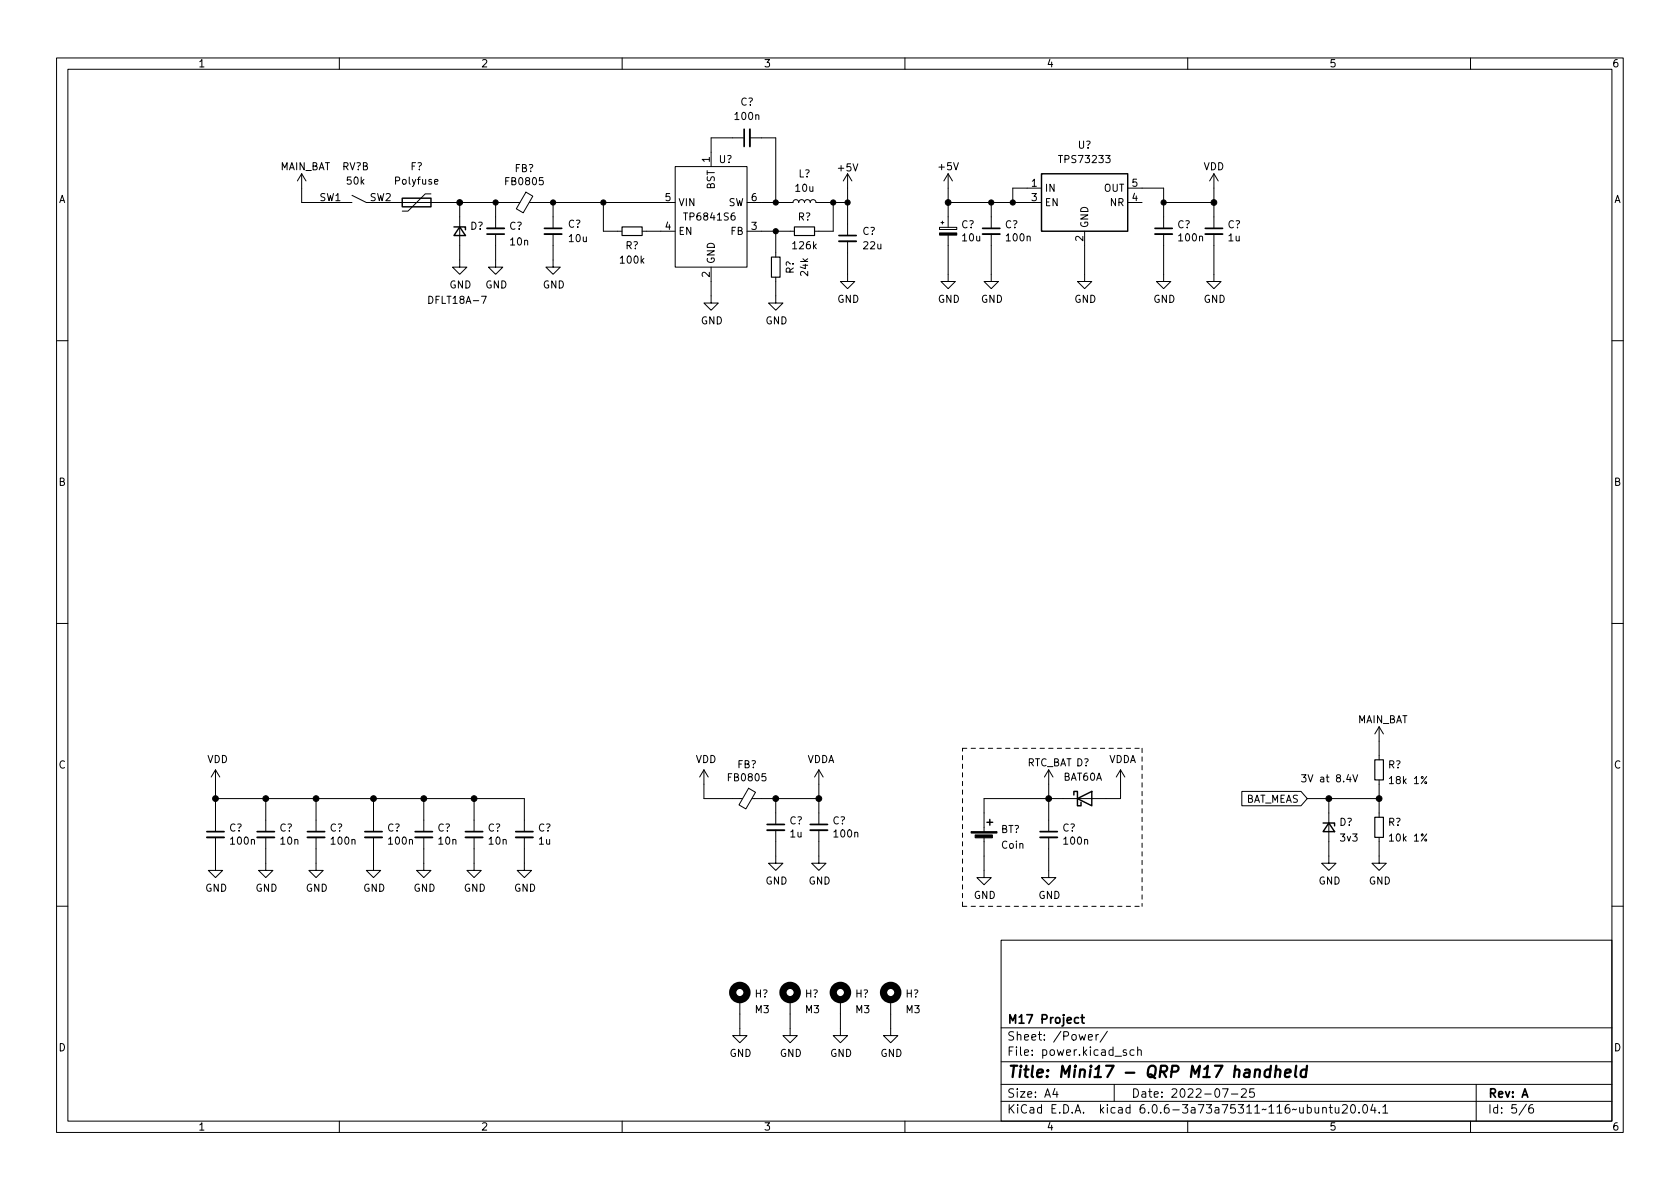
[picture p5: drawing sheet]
<svg xmlns="http://www.w3.org/2000/svg" width="297mm" height="210mm" viewBox="0 0 297 210" stroke-linecap="round" stroke-linejoin="round" font-family="sans-serif">
<g fill="none" stroke="#000" stroke-width=".18">
<path d="M10 10.2h277v190.1h-277zM12 12.2h273v186.1h-273zM60 10.2v2M110 10.2v2M160 10.2v2M210 10.2v2M260 10.2v2M53.3 30.7v5.1h3.8M53.3 30.7l-.7 1.3M53.3 30.7l.8 1.3M59.7 35.8h2.5M62.2 34.5l2.6 1.3h1.2"/>
<path d="M68.6 35.8h23.3M76.2 34.3h-1l-3.1 3h-1M76.8 32.1l.6-.1v-.2l-.4-.1-.2 .2 .1 .6h.5M81.3 35.8v11.4h1.2l-1.2 1.3-1.3-1.3h1.3M87.6 35.8v4.6M93 34l1.2 .7-1.7 2.9-1.2-.7zM93.6 35.8h25.8M97.8 35.8v4.5M106.7 35.8v5.1h3.3M119.4 29.5h12.7v17.7h-12.7zM131.4 24.4h-5.7v5.1M132.1 35.8h8.1l.2-.4 .3-.1 .4 .1 .1 .4 .1-.3 .3-.2 .5 .1 .1 .4 .3-.4 .4-.1 .2 .2 .2 .3 .1-.4 .4-.1 .3 .1 .2 .4h5.6"/>
<path d="M132.6 24.4h4.6v11.4M147.3 35.8v5.1h-3.3M149.9 30.7v10.8M149.9 30.7l-.8 1.3M149.9 30.7l.7 1.3M166.4 39.4h.5M166.6 39.1v.5M167.6 30.7l-.7 1.3M167.6 30.7v9.5M167.6 30.7l.8 1.3M167.6 35.8h16.5M175.3 35.8v4.5"/>
<path d="M184.1 33.3h-5v2.5M199.4 33.3h6.3v7M199.4 35.8h2.5M205.7 35.8h8.9M214.6 30.7v9.6M214.6 30.7l-.7 1.3M214.6 30.7l.8 1.3M75.8 52.4a.64 .64 0 0 1 .8 .6 .64 .64 0 0 1-.8 .7zM87.6 41.5v5.7h1.3l-1.3 1.3-1.2-1.3h1.2M97.8 41.4v5.8h1.3l-1.3 1.3-1.3-1.3h1.3M113.5 40.9h5.9M125.7 47.2v6.4h1.3l-1.3 1.3-1.2-1.3h1.2"/>
<path d="M132.1 40.9h8.4M137.2 49v4.6h1.2l-1.2 1.3-1.3-1.3h1.3M137.2 40.9v4.6M149.9 42.7v7.1h1.2l-1.2 1.2-1.3-1.2h1.3M166.1 40.2h3.1v.4h-3.1zM167.6 41.6v8.2h1.3l-1.3 1.2-1.2-1.2h1.2M175.3 41.4v8.4h1.2l-1.2 1.2-1.3-1.2h1.3M191.8 40.9v8.9h1.2l-1.2 1.2-1.3-1.2h1.3M205.7 41.4v8.4h1.3l-1.3 1.2-1.2-1.2h1.2M214.6 41.4v8.4h1.3l-1.3 1.2-1.2-1.2h1.2M10 60.2h2M285 60.2h2"/>
<path d="M10 110.2h2M285 110.2h2M38.1 136.1v10.8M38.1 136.1l-.8 1.3M38.1 136.1l.8 1.3M124.5 136.1l-.8 1.3M124.5 136.1v5.1h6.8M124.5 136.1l.7 1.3M132.4 139.4l1.2 .7-1.7 2.9-1.2-.7zM144.8 136.1v9.6M144.8 136.1l-.8 1.3M144.8 136.1l.7 1.3"/>
<path d="M185.4 136.1l-.7 1.3M185.4 136.1v10.8M185.4 136.1l.8 1.3M198.1 136.1v5.1h-24.1v5.9M198.1 136.1l-.7 1.3M198.1 136.1l.8 1.3M219.6 139.9h10.4l1.1 1.3-1.1 1.3h-10.4zM238.4 136.9l-.3 .9h.8M238.7 137.4v.9M239.2 137l.4 1.3 .4-1.3M243.8 128.5l-.7 1.3M243.8 128.5v5.9"/>
<path d="M243.8 137.9v6.6M243.8 128.5l.8 1.3M38.1 148.1v5.8h1.3l-1.3 1.3-1.3-1.3h1.3M38.1 141.2h54.6v5.7M47 148.1v5.8h1.3l-1.3 1.3-1.3-1.3h1.3M47 141.2v5.7M55.9 148.1v5.8h1.2l-1.2 1.3-1.3-1.3h1.3M55.9 141.2v5.7M66 148.1v5.8h1.3l-1.3 1.3-1.2-1.3h1.2M66 141.2v5.7M74.9 148.1v5.8h1.3l-1.3 1.3-1.2-1.3h1.2M74.9 141.2v5.7"/>
<path d="M83.8 148.1v5.8h1.3l-1.3 1.3-1.3-1.3h1.3M83.8 141.2v5.7M92.7 148.1v5.8h1.3l-1.3 1.3-1.3-1.3h1.3M133 141.2h11.8M137.2 146.8v5.8h1.2l-1.2 1.3-1.3-1.3h1.3M137.2 141.2v4.5M144.8 146.8v5.8h1.2l-1.2 1.3-1.3-1.3h1.3M174 148.1v7.1h1.3l-1.3 1.3-1.3-1.3h1.3M185.4 148.1v7.1h1.3l-1.3 1.3-1.3-1.3h1.3M231.1 141.2h12.7M234.9 141.2v11.4h1.3l-1.3 1.3-1.2-1.3h1.2M243.8 148.1v4.5h1.3l-1.3 1.3-1.2-1.3h1.2"/>
<path d="M10 160.2h2M130.8 176.8v6.3h1.3l-1.3 1.3-1.3-1.3h1.3M139.7 176.8v6.3h1.3l-1.3 1.3-1.3-1.3h1.3M148.6 176.8v6.3h1.3l-1.3 1.3-1.3-1.3h1.3M157.5 176.8v6.3h1.2l-1.2 1.3-1.3-1.3h1.3M177 166.3h108v32h-108zM285 160.2h2M60 198.3v2M110 198.3v2M160 198.3v2M177 194.8h108M177 191.8h108"/>
<path d="M177 187.8h108M177 181.8h108M186.5 192.5l-.4 1h1M186.9 193v1M192.4 183.4l.7-.1v-.3l-.5-.1-.2 .2 .1 .8h.6M193.8 182.9v1M194.2 182.9l-.3 .1-.1 .2M195.8 182.4l-1.3 1.9M197 191.8v3M199.1 185.7l-.3-.1-.2 .2v.3l.5 .1v.4h-.5M200.5 185.7l-.4-.1-.3 .3v.4l.1 .3h.6M201.1 185.8l.3-.2 .3 .1 .1 .9"/>
<path d="M201.1 185.1v1.5M210 198.3v2M216.1 192.5h1l-.6 1.5M217.7 193.5h1.2M219.5 192.7l.6-.2 .2 .2 .1 .3-1 1h1M221.7 192.5h-.7l-.1 .7 .2-.1 .5 .1 .2 .2-.1 .5-.2 .1-.6-.1M233.9 196l.2-.2 .3 .1 .1 .9M233.9 195.8v1M235 195.8h.6M235.2 195.3v1.3l.4 .2M236.1 195.8v1h.4l.2-.1M236.7 195.8v1"/>
<path d="M237.4 195.5l.5-.2 .2 .2 .1 .3-.9 1h.9M239 195.4l.1-.1a.81 .81 0 0 1 .6 .7 .81 .81 0 0 1-.3 .8h-.1a.81 .81 0 0 1-.6-.6 .81 .81 0 0 1 .3-.8zM240.3 196.7v.1M241.1 195.5l.2-.2a.81 .81 0 0 1 .6 .7 .81 .81 0 0 1-.3 .8h-.2a.81 .81 0 0 1-.3-1.3zM242.7 195.3l-.3 1h.9M243.1 195.8v1M243.9 196.7v.1M244.5 195.8l.4-.5v1.5M244.5 196.8h.9M260 198.3v2M261 191.8v6.5M269.9 195.3l-1.3 1.9"/>
<path d="M271 195.3a.6 .6 0 0 0-.7 .7v.5l.1 .3h.5l.2-.1 .1-.5-.2-.2-.4-.1-.3 .3"/>
</g>
<path d="M224.6 189.2a.66 .66 0 0 0-1 .3v.6l.1 .3 .2 .1 .6-.1M224.7 188.5l-.2 2M225.6 189.3a.49 .49 0 0 1 .8 .1l-.1 1.1M225.7 188.5l-.3 2M227.2 189.8l1-.2-.1-.4-.1-.1-.6 .1-.2 1 .2 .3 .6-.1M229.2 188.5l-.2 1.7 .2 .3M231 189.2a.66 .66 0 0 0-1 .3l-.1 .6 .2 .3 .2 .1 .6-.1M231.1 188.5l-.3 2" fill="none" stroke="#000" stroke-width=".4"/>
<g fill="none" stroke="#000" stroke-width=".3">
<path d="M131.6 22.9v3M86.1 41.4h3.1M96.3 40.4h3M148.3 41.7h3.1M173.7 40.4h3.1M204.2 40.4h3.1M213.1 40.4h3.1M36.6 147.1h3M45.5 147.1h3M54.4 147.1h3M64.5 147.1h3.1M73.4 147.1h3.1"/>
<path d="M82.3 147.1h3M91.2 147.1h3M135.6 145.8h3.1M143.3 145.8h3M183.9 147.1h3M191.1 179.9h.6M191.3 179.4v1.3l.4 .2M190.7 180l-.4-.1-.3 .3v.4l.1 .3h.6"/>
</g>
<path d="M110 40.1h3.5v1.6h-3.5zM136.4 45.5h1.5v3.5h-1.5zM140.5 40.1h3.5v1.6h-3.5zM243.1 134.4h1.5v3.5h-1.5zM243.1 144.5h1.5v3.6h-1.5z" fill="none" stroke="#000" stroke-width=".2"/>
<g fill="none" stroke="#000" stroke-width=".33">
<path d="M132.6 22.9v3M86.1 40.4h3.1M96.3 41.4h3M148.3 42.7h3.1M173.7 41.4h3.1M204.2 41.4h3.1M213.1 41.4h3.1M36.6 148.1h3M45.5 148.1h3M54.4 148.1h3M64.5 148.1h3.1M73.4 148.1h3.1"/>
<path d="M82.3 148.1h3M91.2 148.1h3M135.6 146.8h3.1M143.3 146.8h3M183.9 148.1h3"/>
</g>
<g fill="#000" stroke="#000" stroke-width=".18">
<path d="M166.1 41.2h3.1v.4h-3.1zM171.7 147.1h4.6v.2h-4.6zM172.4 147.6h3.1v.6h-3.1z"/>
<circle cx="81.3" cy="35.8" r=".51"/>
<circle cx="87.6" cy="35.8" r=".46"/>
<circle cx="97.8" cy="35.8" r=".46"/>
<circle cx="106.7" cy="35.8" r=".46"/>
<circle cx="137.2" cy="35.8" r=".46"/>
<circle cx="147.3" cy="35.8" r=".46"/>
<circle cx="149.9" cy="35.8" r=".46"/>
<circle cx="167.6" cy="35.8" r=".51"/>
<circle cx="175.3" cy="35.8" r=".46"/>
<circle cx="179.1" cy="35.8" r=".46"/>
<circle cx="205.7" cy="35.8" r=".46"/>
<circle cx="214.6" cy="35.8" r=".51"/>
<circle cx="137.2" cy="40.9" r=".46"/>
<circle cx="38.1" cy="141.2" r=".51"/>
<circle cx="47" cy="141.2" r=".51"/>
<circle cx="55.9" cy="141.2" r=".51"/>
<circle cx="66" cy="141.2" r=".51"/>
<circle cx="74.9" cy="141.2" r=".51"/>
<circle cx="83.8" cy="141.2" r=".51"/>
<circle cx="137.2" cy="141.2" r=".51"/>
<circle cx="144.8" cy="141.2" r=".51"/>
<circle cx="185.4" cy="141.2" r=".51"/>
<circle cx="235" cy="141.2" r=".51"/>
<circle cx="243.8" cy="141.2" r=".51"/>
</g>
<g fill="none" stroke="#000" stroke-width="1.3">
<circle cx="130.8" cy="175.5" r="1.27"/>
<circle cx="139.7" cy="175.5" r="1.27"/>
<circle cx="148.6" cy="175.5" r="1.27"/>
<circle cx="157.5" cy="175.5" r="1.27"/>
</g>
<path d="M71.1 35h5.1v1.6h-5.1zM184.1 30.7h15.3v10.2h-15.3zM80.3 40.1h2v.5M81.3 40.1l1 1.6h-2zM174.5 145.4h1M175 144.9v1M189.9 140.6v-.7h.6v2.6h.6v-.6M190.5 141.2l2.5-1.3v2.6zM233.9 145.5h2.1v.5M234.9 145.5l1.1 1.6h-2.1z" fill="none" stroke="#000" stroke-width=".25"/>
<path d="M170.2 132.3h31.7M201.9 132.3v28M170.2 160.3h31.7M170.2 160.3v-28" fill="none" stroke="#000" stroke-width=".18" stroke-dasharray=".8 .8"/>
<text font-size="2.8" x="178" y="190.6">Title: Mini17 - QRP M17 handheld</text>
<g font-size="2.1">
<text x="178" y="184">Sheet: /Power/</text>
<text x="178" y="181">M17 Project</text>
<text x="178" y="186.7">File: power.kicad_sch</text>
<text x="178" y="196.9">KiCad E.D.A. kicad 6.0.6-3a73a75311~116~ubuntu20.04.1</text>
<text x="178" y="194.1">Size: A4</text>
<text x="200" y="194.1">Date: 2022-07-25</text>
<text x="263" y="194.1">Rev: A</text>
<text x="263" y="196.9">Id: 5/6</text>
</g>
<g font-size="1.8">
<text x="35" y="11.9">1</text>
<text x="85" y="11.9">2</text>
<text x="135" y="11.9">3</text>
<text x="185" y="11.9">4</text>
<text x="235" y="11.9">5</text>
<text x="285" y="11.9">6</text>
<text x="130.1" y="21.2">100n</text>
<text x="130.9" y="18.7">C?</text>
<text x="125.5" y="28.7" transform="rotate(-90 125.5 28.7)">1</text>
<text x="127.1" y="28.8">U?</text>
<text x="187.6" y="28.8">TPS73233</text>
<text x="190.6" y="26.3">U?</text>
<text x="10.3" y="35.9">A</text>
<text x="49.4" y="30.1">MAIN_BAT</text>
<text x="56.5" y="35.6">SW1</text>
<text x="60.5" y="30.1">RV?B</text>
<text x="61.4" y="32.6">50k</text>
<text x="65.4" y="35.6">SW2</text>
<text x="70" y="32.6">Polyfuse</text>
<text x="72.6" y="30.1">F?</text>
<text x="89.6" y="32.7">FB0805</text>
<text x="91" y="30.4">FB?</text>
<text x="117.6" y="35.6">5</text>
<text x="126.4" y="33.5" transform="rotate(-90 126.4 33.5)">BST</text>
<text x="132.9" y="35.6">6</text>
<text x="140.7" y="33.9">10u</text>
<text x="141.2" y="31.4">L?</text>
<text x="148.3" y="30.3">+5V</text>
<text x="166" y="30.1">+5V</text>
<text x="182.4" y="33">1</text>
<text x="182.4" y="35.6">3</text>
<text x="184.7" y="33.9">IN</text>
<text x="195.1" y="33.9">OUT</text>
<text x="200.2" y="35.6">4</text>
<text x="200.2" y="33">5</text>
<text x="212.8" y="30.1">VDD</text>
<text x="285.3" y="35.9">A</text>
<text x="83.1" y="40.6">D?</text>
<text x="90" y="40.6">C?</text>
<text x="100.4" y="40.3">C?</text>
<text x="117.6" y="40.6">4</text>
<text x="119.9" y="41.5">EN</text>
<text x="119.9" y="36.4">VIN</text>
<text x="121.3" y="39">TP6841S6</text>
<text x="128.7" y="36.4">SW</text>
<text x="129.2" y="41.5">FB</text>
<text x="132.9" y="40.6">3</text>
<text x="141.1" y="39">R?</text>
<text x="152.5" y="41.5">C?</text>
<text x="170" y="40.4">C?</text>
<text x="177.7" y="40.4">C?</text>
<text x="184.7" y="36.4">EN</text>
<text x="192.4" y="40.4" transform="rotate(-90 192.4 40.4)">GND</text>
<text x="196.3" y="36.4">NR</text>
<text x="208.2" y="40.4">C?</text>
<text x="217" y="40.4">C?</text>
<text x="90.3" y="43.4">10n</text>
<text x="100.7" y="42.8">10u</text>
<text x="109.8" y="46.6">100k</text>
<text x="110.6" y="44.1">R?</text>
<text x="126.4" y="46.7" transform="rotate(-90 126.4 46.7)">GND</text>
<text x="140.3" y="44.1">126k</text>
<text x="152.7" y="44.1">22u</text>
<text x="170.2" y="42.7">10u</text>
<text x="178" y="42.7">100n</text>
<text x="191.5" y="42.7" transform="rotate(-90 191.5 42.7)">2</text>
<text x="208.5" y="42.7">100n</text>
<text x="217.2" y="42.7">1u</text>
<text x="76.4" y="53.7">DFLT18A-7</text>
<text x="79.4" y="51">GND</text>
<text x="85.8" y="51">GND</text>
<text x="96" y="51">GND</text>
<text x="125.5" y="49" transform="rotate(-90 125.5 49)">2</text>
<text x="140.3" y="48.4" transform="rotate(-90 140.3 48.4)">R?</text>
<text x="142.9" y="48.7" transform="rotate(-90 142.9 48.7)">24k</text>
<text x="148" y="53.5">GND</text>
<text x="165.8" y="53.5">GND</text>
<text x="173.4" y="53.5">GND</text>
<text x="189.9" y="53.5">GND</text>
<text x="203.9" y="53.5">GND</text>
<text x="212.8" y="53.5">GND</text>
<text x="123.9" y="57.3">GND</text>
<text x="135.3" y="57.3">GND</text>
<text x="10.3" y="85.9">B</text>
<text x="285.3" y="85.9">B</text>
<text x="239.9" y="127.9">MAIN_BAT</text>
<text x="10.3" y="135.9">C</text>
<text x="36.6" y="134.9">VDD</text>
<text x="123" y="134.9">VDD</text>
<text x="130.4" y="135.8">FB?</text>
<text x="142.7" y="134.9">VDDA</text>
<text x="181.5" y="135.5">RTC_BAT D?</text>
<text x="196" y="134.9">VDDA</text>
<text x="245.4" y="135.9">R?</text>
<text x="285.3" y="135.9">C</text>
<text x="128.9" y="138.1">FB0805</text>
<text x="188" y="138">BAT60A</text>
<text x="220" y="141.9">BAT_MEAS</text>
<text x="229.9" y="138.3">3V at 8.4V</text>
<text x="246" y="138.6">18k 1%</text>
<text x="40.5" y="147">C?</text>
<text x="40.9" y="149.3">100n</text>
<text x="49.4" y="147">C?</text>
<text x="49.7" y="149.3">10n</text>
<text x="58.3" y="147">C?</text>
<text x="58.7" y="149.3">100n</text>
<text x="68.5" y="147">C?</text>
<text x="68.8" y="149.3">100n</text>
<text x="77.3" y="147">C?</text>
<text x="77.6" y="149.3">10n</text>
<text x="86.2" y="147">C?</text>
<text x="86.5" y="149.3">10n</text>
<text x="95.1" y="147">C?</text>
<text x="95.3" y="149.3">1u</text>
<text x="139.6" y="145.8">C?</text>
<text x="139.7" y="148.1">1u</text>
<text x="147.2" y="145.8">C?</text>
<text x="147.6" y="148.1">100n</text>
<text x="176.9" y="147.3">BT?</text>
<text x="187.8" y="147">C?</text>
<text x="188.2" y="149.3">100n</text>
<text x="236.8" y="146">D?</text>
<text x="237" y="148.8">3v3</text>
<text x="245.4" y="146">R?</text>
<text x="246" y="148.8">10k 1%</text>
<text x="177.1" y="150.1">Coin</text>
<text x="36.3" y="157.7">GND</text>
<text x="45.2" y="157.7">GND</text>
<text x="54" y="157.7">GND</text>
<text x="64.2" y="157.7">GND</text>
<text x="73.1" y="157.7">GND</text>
<text x="82" y="157.7">GND</text>
<text x="90.9" y="157.7">GND</text>
<text x="135.3" y="156.4">GND</text>
<text x="142.9" y="156.4">GND</text>
<text x="172.2" y="158.9">GND</text>
<text x="183.6" y="158.9">GND</text>
<text x="233.1" y="156.4">GND</text>
<text x="242" y="156.4">GND</text>
<text x="133.5" y="176.4">H?</text>
<text x="133.5" y="179.2">M3</text>
<text x="142.3" y="176.4">H?</text>
<text x="142.4" y="179.2">M3</text>
<text x="151.2" y="176.4">H?</text>
<text x="151.3" y="179.2">M3</text>
<text x="160.1" y="176.4">H?</text>
<text x="160.2" y="179.2">M3</text>
<text x="10.3" y="185.9">D</text>
<text x="285.3" y="185.9">D</text>
<text x="129" y="186.9">GND</text>
<text x="137.9" y="186.9">GND</text>
<text x="146.8" y="186.9">GND</text>
<text x="155.6" y="186.9">GND</text>
<text x="35" y="199.9">1</text>
<text x="85" y="199.9">2</text>
<text x="135" y="199.9">3</text>
<text x="185" y="199.9">4</text>
<text x="235" y="199.9">5</text>
<text x="285" y="199.9">6</text>
</g>
</svg>
